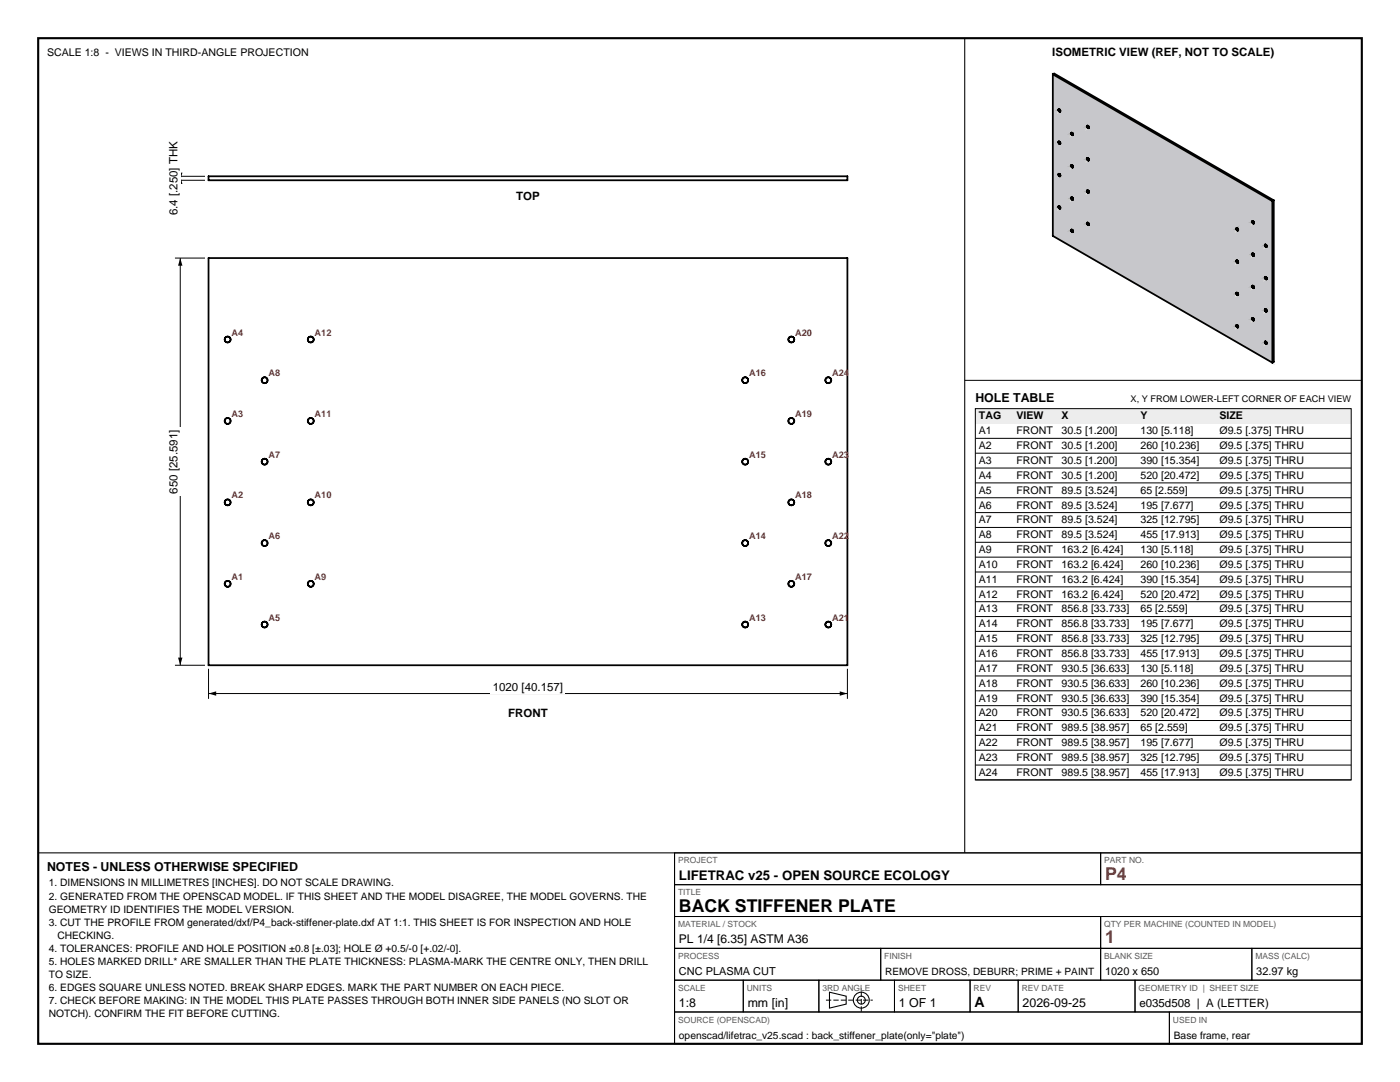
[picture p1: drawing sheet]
<svg xmlns="http://www.w3.org/2000/svg" width="279mm" height="216mm" viewBox="0 0 279 216" stroke-linecap="round" stroke-linejoin="round" font-family="sans-serif">
<path d="M7.6 7.6h264.2v200.7h-264.2z" fill="none" stroke="#000" stroke-width=".42"/>
<g fill="none" stroke="#000" stroke-width=".21">
<path d="M192.5 7.6v162.6M7.6 170.2h264.2M134.6 170.2v38.1M165.5 198l3.4 .8v1.6l-3.4 .8z"/>
<circle cx="171.9" cy="199.6" r="1.59"/>
<circle cx="171.9" cy="199.6" r=".79"/>
</g>
<g fill="none" stroke="#000" stroke-width=".2">
<path d="M41.6 133.4v6M41.6 138.4h127.5M169.1 133.4v6M134.6 170.2h85.1v6.3h-85.1zM134.6 176.5h137.2v6.4h-137.2zM219.7 170.2h52.1v6.3h-52.1zM134.6 182.9h85.1v6.3h-85.1zM134.6 189.2h41.2v6.4h-41.2zM134.6 195.6h13.7v6.3h-13.7zM148.3 195.6h15.1v6.3h-15.1zM163.4 195.6h15.1v6.3h-15.1zM175.8 189.2h43.9v6.4h-43.9z"/>
<path d="M178.5 195.6h15.1v6.3h-15.1zM193.6 195.6h9.6v6.3h-9.6zM203.2 195.6h23.3v6.3h-23.3zM219.7 182.9h52.1v6.3h-52.1zM219.7 189.2h30.1v6.4h-30.1zM226.5 195.6h45.3v6.3h-45.3zM249.8 189.2h22v6.4h-22zM134.6 201.9h98.8v6.4h-98.8zM233.4 201.9h38.4v6.4h-38.4z"/>
</g>
<path d="M164.8 199.6h9.4M171.9 201.9v-4.6" fill="none" stroke="#000" stroke-width=".2" stroke-dasharray="1.1 .4" stroke-linecap="butt"/>
<g fill="none" stroke="#000" stroke-width=".35">
<path d="M41.6 35.2h127.5v.8h-127.5zM41.6 51.5h127.5v81.2h-127.5z"/>
<circle cx="45.4" cy="67.7" r=".6"/>
<circle cx="52.8" cy="75.9" r=".6"/>
<circle cx="62" cy="67.7" r=".6"/>
<circle cx="148.7" cy="75.9" r=".6"/>
<circle cx="157.9" cy="67.7" r=".6"/>
<circle cx="165.3" cy="75.9" r=".6"/>
<circle cx="45.4" cy="84" r=".6"/>
<circle cx="52.8" cy="92.1" r=".6"/>
<circle cx="62" cy="84" r=".6"/>
<circle cx="148.7" cy="92.1" r=".6"/>
<circle cx="157.9" cy="84" r=".6"/>
<circle cx="165.3" cy="92.1" r=".6"/>
<circle cx="45.4" cy="116.5" r=".6"/>
<circle cx="45.4" cy="100.2" r=".6"/>
<circle cx="52.8" cy="108.4" r=".6"/>
<circle cx="62" cy="116.5" r=".6"/>
<circle cx="62" cy="100.2" r=".6"/>
<circle cx="148.7" cy="108.4" r=".6"/>
<circle cx="157.9" cy="116.5" r=".6"/>
<circle cx="157.9" cy="100.2" r=".6"/>
<circle cx="165.3" cy="108.4" r=".6"/>
<circle cx="52.8" cy="124.6" r=".6"/>
<circle cx="148.7" cy="124.6" r=".6"/>
<circle cx="165.3" cy="124.6" r=".6"/>
</g>
<path d="M41.6 138.4l1.5-.5v.9zM167.6 137.9l1.5 .5-1.5 .4z" fill="#000"/>
<path d="M97.9 135.6h14.9v2.8h-14.9z" fill-rule="evenodd" fill="#fff"/>
<path d="M34.9 51.5h6M36 51.5v81.2M34.9 132.7h6" fill="none" stroke="#000" stroke-width=".2"/>
<path d="M36 51.5l.4 1.5h-.9zM35.5 131.2h.9l-.4 1.5z" fill="#000"/>
<path d="M33.2 85.3h2.8v13.6h-2.8z" fill-rule="evenodd" fill="#fff"/>
<path d="M34.9 36h6M34.9 35.2h6M36 35.2v.8" fill="none" stroke="#000" stroke-width=".2"/>
<path d="M35.5 34.4h.9l-.4 1.6zM36 35.2l.4 1.5h-.9z" fill="#000"/>
<path d="M33.2 27.8h2.8v15.6h-2.8z" fill-rule="evenodd" fill="#fff"/>
<g fill="#c7c7cb" stroke="#c7c7cb" stroke-width=".2">
<path d="M210.1 47.1l3.7-.9h.1z"/>
<path d="M210.1 47.1l3.7-1.1v.2z"/>
<path d="M210.1 47.1l3.9-.8z"/>
<path d="M210.1 47.1l3.7-1.1z"/>
<path d="M211.4 41.6l2.4 4.4-3.7 1.1z"/>
<path d="M211.3 41.5l-1.2 5.6z"/>
<path d="M211.2 41.4l-1.1 5.7z"/>
<path d="M211.3 41.6l-1.2 5.5z"/>
<path d="M211.2 41.3l-1.1 5.8z"/>
<path d="M211.2 34.8v6.5l-1.1 5.8z"/>
<path d="M211.4 41.6l2.4 4.4z"/>
<path d="M211.5 41.6l2.3 4.3z"/>
<path d="M211.4 41.6l2.4 4.3z"/>
<path d="M211.6 41.6l2.3 4.2z"/>
<path d="M211.5 41.6l2.3 4.2z"/>
<path d="M211.6 41.6l2.4 4.2z"/>
<path d="M211.6 41.5l2.4 4.3z"/>
<path d="M211.2 34.8v6.5z"/>
<path d="M214.1 46.3l3.1-1.4z"/>
<path d="M211.2 34.9v6.3z"/>
<path d="M211.6 41.5l2.4-1.6v5.9z"/>
<path d="M214.2 46.2l2.9-1.3z"/>
<path d="M214.1 46.1l2.9-1.3-2.8 1.4z"/>
<path d="M211.3 35v6.1z"/>
<path d="M214.1 46l2.9-1.2-2.9 1.3z"/>
<path d="M214 45.8l2.9-1.2z"/>
<path d="M214 45.9l2.9-1.2-2.8 1.3z"/>
<path d="M211.4 41.1l2.4-1.5z"/>
<path d="M211.6 41.4l2.4-1.5-2.4 1.6z"/>
<path d="M211.5 41.2l2.3-1.5-2.2 1.6z"/>
<path d="M211.6 41.3l2.3-1.5-2.3 1.6z"/>
<path d="M211.3 35.1l.1 6z"/>
<path d="M211.5 41.2l2.3-1.6v.1z"/>
<path d="M211.6 41.3l2.2-1.6 .1 .1z"/>
<path d="M211.4 41.1l2.4-1.6z"/>
<path d="M211.6 41.4l2.4-1.5z"/>
<path d="M214 39.9l2.9 4.7-2.9 1.2z"/>
<path d="M211.2 34.8v6.4z"/>
<path d="M211.2 34.9l.1 6.2z"/>
<path d="M211.4 35.2l2.4 4.3-2.4 1.6z"/>
<path d="M214.1 46.1l2.9-1.3z"/>
<path d="M214.1 46l2.8-1.3 .1 .1z"/>
<path d="M214 45.9l2.9-1.3z"/>
<path d="M211.4 35.2l2.4 4.3z"/>
<path d="M211.5 35.2l2.3 4.2z"/>
<path d="M211.4 35.2l2.4 4.2z"/>
<path d="M214 39.9l2.9 4.7z"/>
<path d="M214 39.9l3.1 4.5z"/>
<path d="M211.6 35.2l2.3 4.2z"/>
<path d="M214 39.9l2.9 4.6z"/>
<path d="M214 39.9l3 4.5z"/>
<path d="M211.6 35.1l2.4 4.3z"/>
<path d="M214.1 39.8l3 4.6z"/>
<path d="M211.6 35.1l2.3 4.3z"/>
<path d="M214.2 39.7l2.9 4.7z"/>
<path d="M210.1 14.8l1.1 20-1.1 12.3z"/>
<path d="M211.2 28.4v6.4z"/>
<path d="M211.2 28.5v6.2z"/>
<path d="M211.6 35.1l2.4-1.7v6z"/>
<path d="M214.1 39.6l2.9-1.2-2.8 1.3z"/>
<path d="M211.3 28.6v6.1z"/>
<path d="M214.1 39.5l2.9-1.2-2.9 1.3z"/>
<path d="M214 39.4l2.9-1.3z"/>
<path d="M214 39.4l2.9-1.2-2.8 1.3z"/>
<path d="M211.4 34.7l2.4-1.5z"/>
<path d="M211.6 35l2.4-1.6-2.4 1.7z"/>
<path d="M211.5 34.8l2.3-1.5-2.2 1.5z"/>
<path d="M211.6 34.8l2.3-1.5-2.3 1.7z"/>
<path d="M211.3 28.7l.1 6z"/>
<path d="M214.2 39.7l2.9-1.2v5.9z"/>
<path d="M217.2 38.5v6z"/>
<path d="M217.2 38.5l.1 6.1z"/>
<path d="M217.2 38.5l.1 6.2z"/>
<path d="M210.1 47.1l3.9-.8 32.8 19z"/>
<path d="M211.5 34.8l2.3-1.6v.1z"/>
<path d="M211.6 34.8l2.2-1.5h.1z"/>
<path d="M211.4 34.7l2.4-1.6z"/>
<path d="M211.6 35l2.4-1.6z"/>
<path d="M214 33.4l2.9 4.7-2.9 1.3z"/>
<path d="M211.2 28.4v6.3z"/>
<path d="M211.2 28.5l.1 6.2z"/>
<path d="M211.4 28.7l2.4 4.4-2.4 1.6z"/>
<path d="M214.1 39.6l2.9-1.3v.1z"/>
<path d="M214.1 39.5l2.8-1.3 .1 .1z"/>
<path d="M214.2 39.7l2.9-1.2z"/>
<path d="M217.1 38.5v5.9z"/>
<path d="M214 46.3l32.8 18.9z"/>
<path d="M211.4 28.7l2.4 4.4z"/>
<path d="M211.5 28.7l2.3 4.3z"/>
<path d="M211.4 28.7l2.4 4.3z"/>
<path d="M214 33.4l2.9 4.7z"/>
<path d="M214 33.4l3.1 4.6z"/>
<path d="M211.6 28.7l2.3 4.2z"/>
<path d="M211.5 28.7l2.3 4.2z"/>
<path d="M214 33.4l2.9 4.6z"/>
<path d="M214 33.4l3 4.6z"/>
<path d="M211.6 28.7l2.4 4.2z"/>
<path d="M214.1 33.4l3 4.6z"/>
<path d="M214.2 33.3l2.9 4.7z"/>
<path d="M211.6 28.6l2.4 4.3z"/>
<path d="M210.1 14.8l1.1 13.6v6.4z"/>
<path d="M214.1 46.3l3.1-1.4 29.6 20.3z"/>
<path d="M211.2 21.9v6.5z"/>
<path d="M211.2 22v6.3z"/>
<path d="M211.6 28.6l2.4-1.6v5.9z"/>
<path d="M214.1 33.2l2.9-1.3-2.8 1.4z"/>
<path d="M211.3 22.1v6.1z"/>
<path d="M214.1 33.1l2.9-1.2-2.9 1.3z"/>
<path d="M214 32.9l2.9-1.2z"/>
<path d="M214 33l2.9-1.2-2.8 1.3z"/>
<path d="M211.4 28.2l2.4-1.5z"/>
<path d="M211.6 28.5l2.4-1.5-2.4 1.6z"/>
<path d="M211.5 28.3l2.3-1.5-2.2 1.6z"/>
<path d="M211.6 28.4l2.3-1.5-2.3 1.6z"/>
<path d="M211.3 22.2l.1 6z"/>
<path d="M214.2 33.3l2.9-1.3v6z"/>
<path d="M217.2 32v6.1z"/>
<path d="M217.2 32l.1 6.2z"/>
<path d="M217.2 32l.1 6.1z"/>
<path d="M211.5 28.3l2.3-1.6v.1z"/>
<path d="M211.6 28.4l2.2-1.6 .1 .1z"/>
<path d="M211.4 28.2l2.4-1.6z"/>
<path d="M211.6 28.5l2.4-1.5z"/>
<path d="M214 27l2.9 4.7-2.9 1.2z"/>
<path d="M211.2 21.9v6.4z"/>
<path d="M211.2 22l.1 6.2z"/>
<path d="M217.2 44.9l29.7 20z"/>
<path d="M211.4 22.3l2.4 4.3-2.4 1.6z"/>
<path d="M214.1 33.2l2.9-1.3z"/>
<path d="M214.1 33.1l2.8-1.3 .1 .1z"/>
<path d="M214.2 33.3l2.9-1.3z"/>
<path d="M217.3 44.9l29.6 20z"/>
<path d="M214 33l2.9-1.3z"/>
<path d="M217.3 44.8l29.6 20.1z"/>
<path d="M217.1 32v6z"/>
<path d="M210.1 14.8l1.1 7.1v6.5z"/>
<path d="M211.4 22.3l2.4 4.3z"/>
<path d="M211.5 22.3l2.3 4.2z"/>
<path d="M211.4 22.3l2.4 4.2z"/>
<path d="M214 27l2.9 4.7z"/>
<path d="M214 27l3.1 4.5z"/>
<path d="M211.6 22.3l2.3 4.2z"/>
<path d="M214 27l2.9 4.6z"/>
<path d="M217.3 44.7l29.4 13.8z"/>
<path d="M214 27l3 4.5z"/>
<path d="M211.6 22.2l2.4 4.3z"/>
<path d="M214.1 26.9l3 4.6z"/>
<path d="M211.6 22.2l2.3 4.3z"/>
<path d="M214.2 26.8l2.9 4.7z"/>
<path d="M210.1 14.8l1.1 7.1z"/>
<path d="M210.1 14.8l1.1 7z"/>
<path d="M210.1 14.8l1.2 7z"/>
<path d="M210.1 14.8l1.3 7z"/>
<path d="M210.1 14.8l1.4 7.1z"/>
<path d="M210.1 14.8l1.5 7.2z"/>
<path d="M217.2 38.5l29.5 20-29.4-13.8z"/>
<path d="M214.1 26.7l2.9-1.2-2.8 1.3z"/>
<path d="M214.1 26.6l2.9-1.2-2.9 1.3z"/>
<path d="M214 26.5l2.9-1.3z"/>
<path d="M214 26.6l2.9-1.3-2.8 1.3z"/>
<path d="M211.6 22.2l5.3 3-2.9 1.3z"/>
<path d="M214.2 26.8l2.9-1.2v5.9z"/>
<path d="M211.6 22.1l5.3 3z"/>
<path d="M211.6 22l5.4 3.1z"/>
<path d="M217.2 25.6v6z"/>
<path d="M217.2 25.6l.1 6.2z"/>
<path d="M217.2 25.6l.1 6.1z"/>
<path d="M210.1 14.8l6.9 10.3-5.4-3.1z"/>
<path d="M217.2 38.5l29.7 19.9z"/>
<path d="M214.1 26.7l2.9-1.3v.1z"/>
<path d="M214.1 26.6l2.8-1.3 .1 .1z"/>
<path d="M214.2 26.8l2.9-1.2z"/>
<path d="M217.3 38.4l29.6 20z"/>
<path d="M214 26.6l2.9-1.4z"/>
<path d="M217.3 38.3l29.6 20.1z"/>
<path d="M211.6 22.2l5.3 3z"/>
<path d="M217.1 25.6v5.9z"/>
<path d="M211.6 22.1l5.4 3z"/>
<path d="M210.1 47.1l36.7 18.2 7.1 7.1z"/>
<path d="M214 46.3l32.8 19z"/>
<path d="M210.1 14.8l6.9 10.3z"/>
<path d="M210.1 14.8l7 10.3z"/>
<path d="M210.1 14.8l7.1 10.4z"/>
<path d="M217.3 38.2l29.4 13.9z"/>
<path d="M217.2 44.9l29.6 20.3z"/>
<path d="M217.2 44.9l29.5 20.2z"/>
<path d="M217.2 44.9l29.5 20.1z"/>
<path d="M217.2 44.9l29.6 19.9z"/>
<path d="M217.2 32l29.5 20.1-29.4-13.9z"/>
<path d="M217.3 44.8l29.4 13.8 .2 6.3z"/>
<path d="M217.2 32l29.7 20z"/>
<path d="M217.3 32l29.6 20z"/>
<path d="M217.3 31.9l29.6 20.1z"/>
<path d="M217.3 44.8l29.4 13.8z"/>
<path d="M217.3 31.8l29.4 13.8z"/>
<path d="M217.2 38.5l29.5 20z"/>
<path d="M217.2 38.5l29.6 19.9z"/>
<path d="M217.2 25.6l29.5 20-29.4-13.8z"/>
<path d="M217.3 38.3l29.4 13.9 .2 6.2z"/>
<path d="M217.2 25.6l29.7 19.9z"/>
<path d="M217.3 25.5l29.6 20z"/>
<path d="M217.3 25.4l29.6 20.1z"/>
<path d="M217.3 25.3l29.6 20.2z"/>
<path d="M217.3 25.2l29.6 20.3z"/>
<path d="M217.3 38.3l29.4 13.9z"/>
<path d="M246.8 65.3l7.1 7.1z"/>
<path d="M246.9 65.3l7 7.1z"/>
<path d="M247 65.4l6.9 7z"/>
<path d="M247.1 65.3l5.3 3.1z"/>
<path d="M247.1 65.2l5.3 3.1z"/>
<path d="M217.2 32l29.5 20.1z"/>
<path d="M247.1 65.1l2.9-1.2-2.9 1.3z"/>
<path d="M246.9 64.9l3-1.3z"/>
<path d="M247.1 65l2.8-1.2-2.8 1.3z"/>
<path d="M247 64.9l2.9-1.2-2.8 1.3z"/>
<path d="M217.2 32l29.6 20z"/>
<path d="M217.2 32l29.6 19.9z"/>
<path d="M247.1 65.3l5.4 3.2 1.4 3.9z"/>
<path d="M210.1 14.8l43.8 25.3-36.7-14.9z"/>
<path d="M246.7 58.6l.2 6.3z"/>
<path d="M246.8 58.7l.1 6.2z"/>
<path d="M247.1 65.3l5.4 3.2z"/>
<path d="M246.8 58.8l3.1 4.8-3 1.3z"/>
<path d="M247.1 65.2l3-1.3 2.3 4.4z"/>
<path d="M247.1 65.1l2.8-1.3 .1 .1z"/>
<path d="M247.1 65.2l3-1.3z"/>
<path d="M247.1 65l2.8-1.3v.1z"/>
<path d="M247 64.9l2.9-1.3z"/>
<path d="M217.2 25.2l36.7 14.9z"/>
<path d="M217.3 31.9l29.4 13.8 .2 6.3z"/>
<path d="M252.5 68.5l1.4 3.9z"/>
<path d="M252.5 68.6l1.4 3.8z"/>
<path d="M252.6 68.6l1.3 3.8z"/>
<path d="M252.7 68.7l1.2 3.7z"/>
<path d="M252.8 68.6l1.1 3.8z"/>
<path d="M252.8 68.5l1.1 3.9z"/>
<path d="M252.8 68.4l1.1 4z"/>
<path d="M250.1 63.9l2.3 4.4z"/>
<path d="M246.8 58.8l3.3 4.7z"/>
<path d="M246.8 58.8l3.1 4.8z"/>
<path d="M246.9 58.9l3.2 4.6z"/>
<path d="M250.1 63.9l2.3 4.3z"/>
<path d="M246.8 58.8l3.1 4.7z"/>
<path d="M247 58.9l3.1 4.6z"/>
<path d="M250.1 63.9l2.4 4.2z"/>
<path d="M246.8 58.8l3.2 4.6z"/>
<path d="M217.3 31.9l29.4 13.8z"/>
<path d="M247.1 58.8l3 4.7z"/>
<path d="M250.1 63.9l2.5 4.3z"/>
<path d="M250.2 64l2.4 4.2z"/>
<path d="M250.3 63.9l2.3 4.3z"/>
<path d="M250.3 63.8l2.3 4.4z"/>
<path d="M252.8 62.1l1.1 10.3-1.1-4z"/>
<path d="M217.2 25.6l29.5 20z"/>
<path d="M247.1 58.7l2.9-1.3-2.9 1.4z"/>
<path d="M246.9 58.4l3-1.3z"/>
<path d="M247.1 58.6l2.8-1.3-2.8 1.4z"/>
<path d="M247 58.5l2.9-1.3-2.8 1.4z"/>
<path d="M217.2 25.6l29.6 19.9z"/>
<path d="M252.7 62.2v6z"/>
<path d="M250.3 63.8l2.3-1.6v6z"/>
<path d="M252.8 62.2v6.1z"/>
<path d="M247.1 58.8l3-1.3v6z"/>
<path d="M252.8 62.1v6.3z"/>
<path d="M250.1 63.5l2.3-1.6z"/>
<path d="M250.3 63.7l2.3-1.5-2.3 1.6z"/>
<path d="M250.2 63.5l2.3-1.5-2.3 1.6z"/>
<path d="M250.2 63.6l2.3-1.5-2.2 1.6z"/>
<path d="M252.8 62.1l1.1 10.3z"/>
<path d="M246.7 52.2l.2 6.2z"/>
<path d="M246.8 52.3l.1 6.1z"/>
<path d="M246.8 52.4l3.1 4.7-3 1.3z"/>
<path d="M252.6 62.2v6z"/>
<path d="M250.2 63.5l2.2-1.6 .1 .1z"/>
<path d="M250.2 63.6l2.3-1.6v.1z"/>
<path d="M250.1 63.5l2.3-1.7z"/>
<path d="M250.3 63.7l2.3-1.5z"/>
<path d="M247.1 58.7l2.8-1.4 .1 .1z"/>
<path d="M247.1 58.8l3-1.3z"/>
<path d="M247.1 58.6l2.8-1.4v.1z"/>
<path d="M247 58.5l2.9-1.4z"/>
<path d="M250.1 57.5l2.3 4.3-2.3 1.7z"/>
<path d="M252.8 62.1v6.2z"/>
<path d="M217.3 25.2l32.6 18.9-3 1.4z"/>
<path d="M252.8 55.6l1.1 16.8-1.1-10.3z"/>
<path d="M250.1 57.5l2.3 4.3z"/>
<path d="M246.8 52.4l3.3 4.6z"/>
<path d="M246.8 52.4l3.1 4.7z"/>
<path d="M246.9 52.4l3.2 4.6z"/>
<path d="M250.1 57.5l2.3 4.2z"/>
<path d="M247 52.5l3.1 4.5z"/>
<path d="M250.1 57.5l2.4 4.2z"/>
<path d="M246.8 52.4l3.2 4.6z"/>
<path d="M247.1 52.4l3 4.6z"/>
<path d="M250.1 57.5l2.5 4.2z"/>
<path d="M247.1 52.3l3 4.7z"/>
<path d="M250.2 57.5l2.4 4.2z"/>
<path d="M250.3 57.5l2.3 4.2z"/>
<path d="M250.3 57.4l2.3 4.3z"/>
<path d="M247.1 52.2l2.9-1.2-2.9 1.3z"/>
<path d="M246.9 52l3-1.3z"/>
<path d="M247.1 52.1l2.8-1.2-2.8 1.3z"/>
<path d="M247 52l2.9-1.2-2.8 1.3z"/>
<path d="M252.7 55.8v6z"/>
<path d="M250.3 57.4l2.3-1.7v6z"/>
<path d="M252.8 55.7v6.2z"/>
<path d="M247.1 52.3l3-1.3v6z"/>
<path d="M252.8 55.7v6.3z"/>
<path d="M252.8 55.6v6.5z"/>
<path d="M250.1 57l2.3-1.5z"/>
<path d="M250.3 57.3l2.3-1.6-2.3 1.7z"/>
<path d="M250.2 57.1l2.3-1.5-2.3 1.6z"/>
<path d="M250.2 57.2l2.3-1.5-2.2 1.6z"/>
<path d="M246.7 45.7l.2 6.3z"/>
<path d="M246.8 45.8l.1 6.2z"/>
<path d="M246.8 45.9l3.1 4.8-3 1.3z"/>
<path d="M217.3 25.2l36.6 14.9-4 4z"/>
<path d="M252.6 55.7v6z"/>
<path d="M250.2 57.1l2.2-1.6 .1 .1z"/>
<path d="M250.2 57.2l2.3-1.6v.1z"/>
<path d="M250.1 57l2.3-1.6z"/>
<path d="M250.3 57.3l2.3-1.6z"/>
<path d="M247.1 52.2l2.8-1.3 .1 .1z"/>
<path d="M247.1 52.3l3-1.3z"/>
<path d="M247.1 52.1l2.8-1.3v.1z"/>
<path d="M247 52l2.9-1.3z"/>
<path d="M250.1 51l2.3 4.4-2.3 1.6z"/>
<path d="M252.8 55.6v6.4z"/>
<path d="M250.1 51l2.3 4.4z"/>
<path d="M246.8 45.9l3.3 4.7z"/>
<path d="M246.8 45.9l3.1 4.8z"/>
<path d="M246.9 46l3.2 4.6z"/>
<path d="M250.1 51l2.3 4.3z"/>
<path d="M246.8 45.9l3.1 4.7z"/>
<path d="M247 46l3.1 4.6z"/>
<path d="M250.1 51l2.4 4.2z"/>
<path d="M246.8 45.9l3.2 4.6z"/>
<path d="M247.1 46l3 4.6z"/>
<path d="M250.1 51l2.5 4.3z"/>
<path d="M247.1 45.9l3 4.7z"/>
<path d="M250.2 51.1l2.4 4.2z"/>
<path d="M250.3 51l2.3 4.3z"/>
<path d="M250.3 50.9l2.3 4.4z"/>
<path d="M253.9 40.1v32.3l-1.1-16.8z"/>
<path d="M247.1 45.8l2.9-1.3-2.9 1.4z"/>
<path d="M247.1 45.7l2.8-1.3-2.8 1.4z"/>
<path d="M246.9 45.5l3-1.3z"/>
<path d="M247 45.6l2.9-1.3-2.8 1.4z"/>
<path d="M252.7 49.3v6z"/>
<path d="M250.3 50.9l2.3-1.6v6z"/>
<path d="M252.8 49.3v6.1z"/>
<path d="M247.1 45.9l3-1.3v6z"/>
<path d="M252.8 49.2v6.3z"/>
<path d="M252.8 49.2v6.4z"/>
<path d="M250.1 50.6l2.3-1.6z"/>
<path d="M250.3 50.8l2.3-1.5-2.3 1.6z"/>
<path d="M250.2 50.6l2.3-1.5-2.3 1.6z"/>
<path d="M250.2 50.7l2.3-1.5-2.2 1.6z"/>
<path d="M252.6 49.3v6z"/>
<path d="M250.2 50.6l2.2-1.6 .1 .1z"/>
<path d="M250.2 50.7l2.3-1.6v.1z"/>
<path d="M250.1 50.6l2.3-1.7z"/>
<path d="M250.3 50.8l2.3-1.5z"/>
<path d="M247.1 45.8l2.8-1.4 .1 .1z"/>
<path d="M247.1 45.7l2.8-1.4v.1z"/>
<path d="M247.1 45.9l3-1.3z"/>
<path d="M247 45.6l2.9-1.4z"/>
<path d="M250.1 44.6l2.3 4.3-2.3 1.7z"/>
<path d="M252.8 49.2v6.2z"/>
<path d="M246.9 45.5l3-1.4z"/>
<path d="M250.1 44.6l2.3 4.3z"/>
<path d="M250.1 44.6l2.3 4.2z"/>
<path d="M250.1 44.6l2.4 4.2z"/>
<path d="M250.1 44.6l2.5 4.2z"/>
<path d="M250.2 44.6l2.4 4.2z"/>
<path d="M250.3 44.6l2.3 4.2z"/>
<path d="M250.3 44.5l2.4 4.4z"/>
<path d="M250.3 44.5l2.3 4.3z"/>
<path d="M250.3 44.4l2.4 4.5z"/>
<path d="M253.9 40.1l-1.1 15.5v-6.4z"/>
<path d="M253.9 40.1l-1.1 9.1z"/>
<path d="M253.9 40.1l-1.1 9z"/>
<path d="M253.9 40.1l-1.1 8.9z"/>
<path d="M249.9 44.1l4-4z"/>
<path d="M253.9 40.1l-1.2 8.8-2.4-4.5z"/>
<path d="M253.9 40.1l-3.9 4z"/>
<path d="M253.9 40.1l-3.7 4.1-.1-.1z"/>
<path d="M253.9 40.1l-3.6 4.3-.1-.1z"/>
<path d="M253.9 40.1l-3.7 4.2v-.1z"/>
</g>
<g fill="#d5d5d9" stroke="#d5d5d9" stroke-width=".2">
<path d="M213.8 46l.2-.1 .1 .1z"/>
<path d="M213.8 46h.3l-.3 .2z"/>
<path d="M211.2 41.4l.3-.2 .1 .1z"/>
<path d="M211.2 41.4l.4-.1-.3 .2z"/>
<path d="M213.8 39.6l.2-.2 .1 .1z"/>
<path d="M213.8 39.6l.3-.1-.3 .2z"/>
<path d="M211.2 34.9l.3-.1 .1 .1z"/>
<path d="M211.2 34.9h.4l-.3 .1z"/>
<path d="M216.9 44.7l.3-.2 .1 .1z"/>
<path d="M216.9 44.7l.4-.1-.3 .2z"/>
<path d="M213.8 33.2l.2-.2 .1 .1z"/>
<path d="M213.8 33.2l.3-.1-.3 .2z"/>
<path d="M211.2 28.5l.3-.2 .1 .1z"/>
<path d="M211.2 28.5l.4-.1-.3 .2z"/>
<path d="M216.9 38.2l.3-.2 .1 .1z"/>
<path d="M216.9 38.2l.4-.1-.3 .2z"/>
<path d="M213.8 26.7l.2-.2 .1 .2z"/>
<path d="M213.8 26.7h.3l-.3 .1z"/>
<path d="M211.2 22l.3-.1 .1 .1z"/>
<path d="M211.2 22h.4l-.3 .1z"/>
<path d="M216.9 31.8l.3-.2 .1 .1z"/>
<path d="M216.9 31.8l.4-.1-.3 .2z"/>
<path d="M216.9 25.3l.3-.1 .1 .1z"/>
<path d="M216.9 25.3h.4l-.3 .1z"/>
<path d="M246.7 65.1l.3-.2v.1z"/>
<path d="M246.7 65.1l.3-.1-.2 .2z"/>
<path d="M246.7 58.6l.3-.1v.1z"/>
<path d="M246.7 58.6h.3l-.2 .1z"/>
<path d="M252.4 68.4l.3-.2v.1z"/>
<path d="M252.4 68.4l.3-.1-.2 .2z"/>
<path d="M249.9 63.7l.3-.2v.1z"/>
<path d="M249.9 63.7l.3-.1-.3 .2z"/>
<path d="M246.7 52.2l.3-.2v.1z"/>
<path d="M246.7 52.2l.3-.1-.2 .2z"/>
<path d="M252.4 61.9l.3-.1v.1z"/>
<path d="M252.4 61.9h.3l-.2 .1z"/>
<path d="M249.9 57.2l.3-.1v.1z"/>
<path d="M249.9 57.2h.3l-.3 .1z"/>
<path d="M246.7 45.7l.3-.1v.1z"/>
<path d="M246.7 45.7h.3l-.2 .1z"/>
<path d="M252.4 55.5l.3-.2v.1z"/>
<path d="M252.4 55.5l.3-.1-.2 .2z"/>
<path d="M249.9 50.8l.3-.2v.1z"/>
<path d="M249.9 50.8l.3-.1-.3 .2z"/>
<path d="M252.4 49l.3-.1v.1z"/>
<path d="M252.4 49h.3l-.2 .1z"/>
<path d="M249.9 44.3l.3-.1v.1z"/>
<path d="M249.9 44.3h.3l-.3 .1z"/>
</g>
<g fill="#e5e5ea" stroke="#e5e5ea" stroke-width=".2">
<path d="M214.1 46l.1 .1-.3 .1z"/>
<path d="M213.8 46.2l.3-.2-.2 .2z"/>
<path d="M211.6 41.3v.1l-.3 .2z"/>
<path d="M211.3 41.5l.3-.2-.3 .3z"/>
<path d="M214.1 39.5l.1 .1-.3 .2z"/>
<path d="M213.8 39.7l.3-.2-.2 .3z"/>
<path d="M211.6 34.9l-.3 .2z"/>
<path d="M211.3 35l.3-.1-.3 .2z"/>
<path d="M217.3 44.6v.1l-.3 .1z"/>
<path d="M217 44.8l.3-.2-.3 .2z"/>
<path d="M214.1 33.1l.1 .1-.3 .1z"/>
<path d="M213.8 33.3l.3-.2-.2 .2z"/>
<path d="M211.6 28.4v.1l-.3 .2z"/>
<path d="M211.3 28.6l.3-.2-.3 .3z"/>
<path d="M217.3 38.1v.1l-.3 .2z"/>
<path d="M217 38.3l.3-.2-.3 .3z"/>
<path d="M214.1 26.7h.1l-.3 .2z"/>
<path d="M213.8 26.8l.3-.1-.2 .2z"/>
<path d="M211.6 22v.1l-.3 .1z"/>
<path d="M211.3 22.1l.3-.1-.3 .2z"/>
<path d="M217.3 31.7v.1l-.3 .1z"/>
<path d="M217 31.9l.3-.2-.3 .2z"/>
<path d="M217.3 25.3l-.3 .2z"/>
<path d="M217 25.4l.3-.1-.3 .2z"/>
<path d="M247 65l.1 .1-.3 .2z"/>
<path d="M246.8 65.2l.2-.2-.2 .3z"/>
<path d="M247 58.6l.1 .1-.3 .1z"/>
<path d="M246.8 58.7l.2-.1-.2 .2z"/>
<path d="M252.7 68.3l.1 .1-.3 .2z"/>
<path d="M252.5 68.5l.2-.2-.2 .3z"/>
<path d="M250.2 63.6l.1 .1-.3 .2z"/>
<path d="M249.9 63.8l.3-.2-.2 .3z"/>
<path d="M247 52.1l.1 .1-.3 .2z"/>
<path d="M246.8 52.3l.2-.2-.2 .3z"/>
<path d="M252.7 61.9l.1 .1-.3 .1z"/>
<path d="M252.5 62l.2-.1-.2 .2z"/>
<path d="M250.2 57.2l.1 .1-.3 .1z"/>
<path d="M249.9 57.3l.3-.1-.2 .2z"/>
<path d="M247 45.7l.1 .1-.3 .1z"/>
<path d="M246.8 45.8l.2-.1-.2 .2z"/>
<path d="M252.7 55.4l.1 .1-.3 .2z"/>
<path d="M252.5 55.6l.2-.2-.2 .3z"/>
<path d="M250.2 50.7l.1 .1-.3 .2z"/>
<path d="M249.9 50.9l.3-.2-.2 .3z"/>
<path d="M252.7 49l.1 .1-.3 .1z"/>
<path d="M252.5 49.1l.2-.1-.2 .2z"/>
<path d="M250.2 44.3l.1 .1-.3 .1z"/>
<path d="M249.9 44.4l.3-.1-.2 .2z"/>
</g>
<g fill="#eaeaef" stroke="#eaeaef" stroke-width=".2">
<path d="M214.2 46.1l-.2 .2z"/>
<path d="M213.9 46.2l.3-.1z"/>
<path d="M211.6 41.4l.1 .1-.3 .1z"/>
<path d="M211.3 41.6l.3-.2z"/>
<path d="M214.2 39.6v.1l-.2 .2z"/>
<path d="M213.9 39.8l.3-.2z"/>
<path d="M211.6 34.9l.1 .1-.3 .2z"/>
<path d="M211.3 35.1l.3-.2z"/>
<path d="M217.3 44.7h.1l-.3 .2z"/>
<path d="M217 44.8l.3-.1z"/>
<path d="M214.2 33.2v.1l-.2 .1z"/>
<path d="M213.9 33.3l.3-.1z"/>
<path d="M211.6 28.5l.1 .1-.3 .1z"/>
<path d="M211.3 28.7l.3-.2z"/>
<path d="M217.3 38.2l.1 .1-.3 .2z"/>
<path d="M217 38.4l.3-.2z"/>
<path d="M214.2 26.7v.1l-.2 .2z"/>
<path d="M213.9 26.9l.3-.2z"/>
<path d="M211.6 22.1h.1l-.3 .2z"/>
<path d="M211.3 22.2l.3-.1z"/>
<path d="M217.3 31.8l.1 .1-.3 .1z"/>
<path d="M217 31.9l.3-.1z"/>
<path d="M217.3 25.3l.1 .1-.3 .2z"/>
<path d="M217 25.5l.3-.2z"/>
<path d="M247.1 65.1l.1 .1-.3 .1z"/>
<path d="M246.8 65.3l.3-.2z"/>
<path d="M247.1 58.7h.1l-.3 .2z"/>
<path d="M246.8 58.8l.3-.1z"/>
<path d="M252.8 68.4l.1 .1-.3 .1z"/>
<path d="M252.5 68.6l.3-.2z"/>
<path d="M250.3 63.7l.1 .1-.3 .1z"/>
<path d="M250 63.9l.3-.2z"/>
<path d="M247.1 52.2l.1 .1-.3 .1z"/>
<path d="M246.8 52.4l.3-.2z"/>
<path d="M252.8 62h.1l-.3 .2z"/>
<path d="M252.5 62.1l.3-.1z"/>
<path d="M250.3 57.3h.1l-.3 .2z"/>
<path d="M250 57.4l.3-.1z"/>
<path d="M247.1 45.8h.1l-.3 .2z"/>
<path d="M246.8 45.9l.3-.1z"/>
<path d="M252.8 55.5l.1 .1-.3 .1z"/>
<path d="M252.5 55.7l.3-.2z"/>
<path d="M250.3 50.8l.1 .1-.3 .1z"/>
<path d="M250 51l.3-.2z"/>
<path d="M252.8 49.1h.1l-.3 .2z"/>
<path d="M252.5 49.2l.3-.1z"/>
<path d="M250.3 44.4h.1l-.3 .2z"/>
<path d="M250 44.5l.3-.1z"/>
</g>
<g fill="#bdbdc1" stroke="#bdbdc1" stroke-width=".2">
<path d="M213.8 46l.2-.2z"/>
<path d="M213.8 46l.2-.1-.2 .1z"/>
<path d="M211.2 41.3l.3-.2z"/>
<path d="M211.2 41.3l.3-.1-.3 .2z"/>
<path d="M213.8 39.5l.2-.2z"/>
<path d="M213.8 39.5l.2-.1-.2 .2z"/>
<path d="M211.2 34.8l.3-.1z"/>
<path d="M211.2 34.8h.3l-.3 .1z"/>
<path d="M216.9 44.6l.3-.2z"/>
<path d="M216.9 44.6l.3-.1-.3 .2z"/>
<path d="M213.8 33.1l.2-.2z"/>
<path d="M213.8 33.1l.2-.1-.2 .2z"/>
<path d="M211.2 28.4l.3-.2z"/>
<path d="M211.2 28.4l.3-.1-.3 .2z"/>
<path d="M216.9 38.1l.3-.2z"/>
<path d="M216.9 38.1l.3-.1-.3 .2z"/>
<path d="M213.8 26.6l.2-.2z"/>
<path d="M213.8 26.6l.2-.1-.2 .2z"/>
<path d="M211.2 21.9l.3-.1z"/>
<path d="M211.2 21.9h.3l-.3 .1z"/>
<path d="M216.9 31.7l.3-.2z"/>
<path d="M216.9 31.7l.3-.1-.3 .2z"/>
<path d="M216.9 25.2l.3-.1z"/>
<path d="M216.9 25.2h.3l-.3 .1z"/>
<path d="M246.7 65l.3-.2z"/>
<path d="M246.7 65l.3-.1-.3 .2z"/>
<path d="M246.7 58.5l.3-.1z"/>
<path d="M246.7 58.5h.3l-.3 .1z"/>
<path d="M252.4 68.3l.3-.2z"/>
<path d="M252.4 68.3l.3-.1-.3 .2z"/>
<path d="M249.9 63.6l.2-.2z"/>
<path d="M249.9 63.6l.3-.1-.3 .2z"/>
<path d="M246.7 52.1l.3-.2z"/>
<path d="M246.7 52.1l.3-.1-.3 .2z"/>
<path d="M252.4 61.8l.3-.1z"/>
<path d="M252.4 61.8h.3l-.3 .1z"/>
<path d="M249.9 57.1l.2-.1z"/>
<path d="M249.9 57.1h.3l-.3 .1z"/>
<path d="M246.7 45.6l.3-.1z"/>
<path d="M246.7 45.6h.3l-.3 .1z"/>
<path d="M252.4 55.4l.3-.2z"/>
<path d="M252.4 55.4l.3-.1-.3 .2z"/>
<path d="M249.9 50.7l.2-.2z"/>
<path d="M249.9 50.7l.3-.1-.3 .2z"/>
<path d="M252.4 48.9l.3-.1z"/>
<path d="M252.4 48.9h.3l-.3 .1z"/>
<path d="M249.9 44.2l.2-.1z"/>
<path d="M249.9 44.2h.3l-.3 .1z"/>
</g>
<g fill="#e4e4e8" stroke="#e4e4e8" stroke-width=".2">
<path d="M214 46.3l.3-.1z"/>
<path d="M214 46.3l.2-.2z"/>
<path d="M211.5 41.6l.3-.1z"/>
<path d="M211.4 41.6l.3-.1z"/>
<path d="M214 39.9l.3-.2z"/>
<path d="M214 39.9l.2-.2z"/>
<path d="M211.5 35.2l.3-.2z"/>
<path d="M211.4 35.2l.3-.2z"/>
<path d="M217.2 44.9l.3-.1z"/>
<path d="M217.1 44.9l.3-.2z"/>
<path d="M214 33.4l.3-.1z"/>
<path d="M214 33.4l.2-.1z"/>
<path d="M211.5 28.7l.3-.1z"/>
<path d="M211.4 28.7l.3-.1z"/>
<path d="M217.2 38.5l.3-.2z"/>
<path d="M217.1 38.5l.3-.2z"/>
<path d="M214 27l.3-.2z"/>
<path d="M214 27l.2-.2z"/>
<path d="M211.5 22.3l.3-.2z"/>
<path d="M211.4 22.3l.3-.2z"/>
<path d="M217.2 32l.3-.1z"/>
<path d="M217.1 32l.3-.1z"/>
<path d="M217.2 25.6l.3-.2z"/>
<path d="M217.1 25.6l.3-.2z"/>
<path d="M247 65.4l.3-.2z"/>
<path d="M246.9 65.3l.3-.1z"/>
<path d="M247 58.9l.3-.1z"/>
<path d="M246.9 58.9l.3-.2z"/>
<path d="M252.7 68.7l.3-.2z"/>
<path d="M252.6 68.6l.3-.1z"/>
<path d="M250.2 64l.2-.2z"/>
<path d="M250.1 63.9l.3-.1z"/>
<path d="M247 52.5l.3-.2z"/>
<path d="M246.9 52.4l.3-.1z"/>
<path d="M252.7 62.2l.3-.2z"/>
<path d="M252.6 62.2l.3-.2z"/>
<path d="M250.2 57.5l.2-.1z"/>
<path d="M250.1 57.5l.3-.2z"/>
<path d="M247 46l.3-.1z"/>
<path d="M246.9 46l.3-.2z"/>
<path d="M252.7 55.8l.3-.2z"/>
<path d="M252.6 55.7l.3-.1z"/>
<path d="M250.2 51.1l.2-.2z"/>
<path d="M250.1 51l.3-.1z"/>
<path d="M252.7 49.3l.3-.1z"/>
<path d="M252.6 49.3l.3-.2z"/>
<path d="M250.2 44.6l.2-.1z"/>
<path d="M250.1 44.6l.3-.2z"/>
</g>
<g fill="#a0a0a3" stroke="#a0a0a3" stroke-width=".2">
<path d="M213.8 45.9l.2-.2z"/>
<path d="M213.8 45.9l.2-.1z"/>
<path d="M211.2 41.2l.3-.2z"/>
<path d="M211.2 41.2l.3-.1z"/>
<path d="M213.8 39.4l.2-.1z"/>
<path d="M211.2 34.7l.3-.1z"/>
<path d="M211.2 34.7h.3z"/>
<path d="M216.9 44.5l.3-.2z"/>
<path d="M216.9 44.5l.3-.1z"/>
<path d="M213.8 33l.2-.2z"/>
<path d="M213.8 33l.2-.1z"/>
<path d="M211.2 28.3l.3-.2z"/>
<path d="M211.2 28.3l.3-.1z"/>
<path d="M216.9 38l.3-.1z"/>
<path d="M213.8 26.5l.2-.1z"/>
<path d="M211.2 21.8l.3-.1z"/>
<path d="M211.2 21.8h.3z"/>
<path d="M216.9 31.6l.3-.2z"/>
<path d="M216.9 31.6l.3-.1z"/>
<path d="M216.9 25.1l.3-.1z"/>
<path d="M216.9 25.1h.3z"/>
<path d="M246.7 64.9l.3-.2z"/>
<path d="M246.7 64.9l.3-.1z"/>
<path d="M246.7 58.4l.3-.1z"/>
<path d="M246.7 58.4h.3z"/>
<path d="M252.4 68.2l.3-.2z"/>
<path d="M252.4 68.2l.3-.1z"/>
<path d="M249.9 63.5l.3-.2z"/>
<path d="M249.9 63.5l.2-.1z"/>
<path d="M246.7 52l.3-.2z"/>
<path d="M246.7 52l.3-.1z"/>
<path d="M252.4 61.7l.3-.1z"/>
<path d="M252.4 61.7h.3z"/>
<path d="M249.9 57.1l.3-.2z"/>
<path d="M249.9 57.1l.2-.1z"/>
<path d="M246.7 45.6l.3-.2z"/>
<path d="M246.7 45.6l.3-.1z"/>
<path d="M252.4 55.3l.3-.2z"/>
<path d="M252.4 55.3l.3-.1z"/>
<path d="M249.9 50.6l.3-.2z"/>
<path d="M249.9 50.6l.2-.1z"/>
<path d="M252.4 48.8l.3-.1z"/>
<path d="M252.4 48.8h.3z"/>
<path d="M249.9 44.2l.3-.2z"/>
<path d="M249.9 44.2l.2-.1z"/>
</g>
<g fill="#d3d3d7" stroke="#d3d3d7" stroke-width=".2">
<path d="M214.1 46.3l.3-.1z"/>
<path d="M214 46.3l.3-.1z"/>
<path d="M211.6 41.6l.2-.1z"/>
<path d="M211.5 41.6l.3-.1z"/>
<path d="M214.1 39.9l.3-.2z"/>
<path d="M214 39.9l.3-.2z"/>
<path d="M211.6 35.2l.2-.2z"/>
<path d="M211.5 35.2l.3-.2z"/>
<path d="M217.3 44.9l.2-.1z"/>
<path d="M217.2 44.9l.3-.1z"/>
<path d="M214.1 33.4l.3-.1z"/>
<path d="M214 33.4l.3-.1z"/>
<path d="M211.6 28.7l.2-.1z"/>
<path d="M211.5 28.7l.3-.1z"/>
<path d="M217.3 38.5l.2-.2z"/>
<path d="M217.2 38.5l.3-.2z"/>
<path d="M214.1 27l.3-.2z"/>
<path d="M214 27l.3-.2z"/>
<path d="M211.6 22.3l.2-.2z"/>
<path d="M211.5 22.3l.3-.2z"/>
<path d="M217.3 32l.2-.1z"/>
<path d="M217.2 32l.3-.1z"/>
<path d="M217.3 25.6l.2-.2z"/>
<path d="M217.2 25.6l.3-.2z"/>
<path d="M247.1 65.3l.2-.1z"/>
<path d="M247 65.4l.3-.2z"/>
<path d="M247.1 58.9l.2-.2z"/>
<path d="M247 58.9l.3-.1z"/>
<path d="M252.8 68.6l.2-.1z"/>
<path d="M252.7 68.7l.3-.2z"/>
<path d="M250.2 64l.3-.2z"/>
<path d="M250.2 64l.2-.2z"/>
<path d="M247.1 52.5l.2-.2z"/>
<path d="M247 52.5l.3-.2z"/>
<path d="M252.8 62.2l.2-.2z"/>
<path d="M252.7 62.2l.3-.2z"/>
<path d="M250.2 57.5l.3-.2z"/>
<path d="M250.2 57.5l.2-.1z"/>
<path d="M247.1 46l.2-.2z"/>
<path d="M247 46l.3-.1z"/>
<path d="M252.8 55.7l.2-.1z"/>
<path d="M252.7 55.8l.3-.2z"/>
<path d="M250.2 51.1l.3-.2z"/>
<path d="M250.2 51.1l.2-.2z"/>
<path d="M252.8 49.3l.2-.2z"/>
<path d="M252.7 49.3l.3-.1z"/>
<path d="M250.2 44.6l.3-.2z"/>
<path d="M250.2 44.6l.2-.1z"/>
</g>
<g fill="#9e9ea1" stroke="#9e9ea1" stroke-width=".2">
<path d="M213.8 45.8l.3-.1z"/>
<path d="M213.8 45.8l.2-.1z"/>
<path d="M211.3 41.1l.3-.1z"/>
<path d="M211.3 41.1l.2-.1z"/>
<path d="M213.8 39.4l.3-.2z"/>
<path d="M213.8 39.4l.2-.1z"/>
<path d="M211.3 34.7l.3-.2z"/>
<path d="M211.3 34.7l.2-.1z"/>
<path d="M217 44.4l.3-.1z"/>
<path d="M217 44.4l.2-.1z"/>
<path d="M213.8 32.9l.3-.1z"/>
<path d="M213.8 32.9l.2-.1z"/>
<path d="M211.3 28.2l.3-.1z"/>
<path d="M211.3 28.2l.2-.1z"/>
<path d="M217 38l.3-.2z"/>
<path d="M217 38l.2-.1z"/>
<path d="M213.8 26.5l.3-.2z"/>
<path d="M213.8 26.5l.2-.1z"/>
<path d="M211.3 21.8l.3-.2z"/>
<path d="M211.3 21.8l.2-.1z"/>
<path d="M217 31.5l.3-.1z"/>
<path d="M217 31.5l.2-.1z"/>
<path d="M217 25.1l.3-.2z"/>
<path d="M217 25.1l.2-.1z"/>
<path d="M246.8 64.8l.2-.1z"/>
<path d="M246.8 58.4l.2-.2z"/>
<path d="M246.8 58.4l.2-.1z"/>
<path d="M252.5 68.1l.2-.1z"/>
<path d="M249.9 63.4l.3-.1z"/>
<path d="M246.8 52l.2-.2z"/>
<path d="M252.5 61.7l.2-.2z"/>
<path d="M252.5 61.7l.2-.1z"/>
<path d="M249.9 57l.3-.2z"/>
<path d="M249.9 57l.3-.1z"/>
<path d="M246.8 45.5l.2-.2z"/>
<path d="M246.8 45.5l.2-.1z"/>
<path d="M252.5 55.2l.2-.1z"/>
<path d="M249.9 50.6l.3-.2z"/>
<path d="M252.5 48.8l.2-.2z"/>
<path d="M252.5 48.8l.2-.1z"/>
<path d="M249.9 44.1l.3-.2z"/>
<path d="M249.9 44.1l.3-.1z"/>
</g>
<g fill="#e8e8ed" stroke="#e8e8ed" stroke-width=".2">
<path d="M210.1 14.8l.3-.1 43.5 25.4z"/>
<path d="M210.4 14.7l43.8 25.3-.3 .1z"/>
</g>
<g fill="#afafb2" stroke="#afafb2" stroke-width=".2">
<path d="M253.9 40.1l.3 32.1-.3 .2z"/>
<path d="M253.9 40.1l.3-.1v32.2z"/>
</g>
<g fill="none" stroke="#000" stroke-width=".35">
<path d="M210.1 14.8v32.3l43.8 25.3M210.1 14.8l.3-.1 43.8 25.3M210.1 14.8l43.8 25.3M211.3 34.7a.25 .25 0 0 1 .3 .2 .25 .25 0 0 1-.2 .3l-.2-.3zM211.3 21.8l.2 .1 .1 .3a.29 .29 0 0 1-.3-.1 .29 .29 0 0 1 0-.3zM211.5 28.3l-.2-.1a.24 .24 0 0 0 0 .4 .24 .24 0 0 0 .3 0v-.1M211.5 28.3l.1 .2M211.5 34.8l.1 .1M214 39.4h-.1a.24 .24 0 0 0-.1 .3 .24 .24 0 0 0 .4 0l-.1-.1M214 33l-.1-.1a.24 .24 0 0 0-.1 .4 .24 .24 0 0 0 .4 0l-.1-.1M214 26.6l-.1-.1a.24 .24 0 0 0-.1 .3 .24 .24 0 0 0 .4 0l-.1-.1M214 39.4l.1 .2"/>
<path d="M214 33l.2 .2M214 26.6l.2 .1M214 39.4l.2 .2M214 33l.1 .2M214 26.5l.1 .2M217 38l.2 .1 .1 .3a.29 .29 0 0 1-.3-.1 .29 .29 0 0 1 0-.3zM217 25.1l.2 .1 .1 .3a.29 .29 0 0 1-.3-.1 .29 .29 0 0 1 0-.3zM217.2 31.6l-.2-.1a.24 .24 0 0 0 0 .4 .24 .24 0 0 0 .3 0v-.1M217.2 31.6l.1 .2M217.2 31.6l.1 .1M217.3 31.7v.1M254.2 40v32.2l-.3 .2"/>
<path d="M254.2 40l-.3 .1M211.5 41.2l-.2-.1a.24 .24 0 0 0 0 .4 .24 .24 0 0 0 .3 0v-.1M211.5 41.2l.1 .2M214 45.9l-.1-.1a.24 .24 0 0 0-.1 .4 .24 .24 0 0 0 .4 0l-.1-.1M214 45.9l.2 .2M214 45.9l.1 .2M217.2 44.5l-.2-.1a.24 .24 0 0 0 0 .4 .24 .24 0 0 0 .3 0v-.1M217.2 44.5l.1 .2M217.2 44.5l.1 .1M217.3 44.6v.1M246.8 52v-.1a.25 .25 0 0 1 .3 .3 .25 .25 0 0 1-.2 .2l-.2-.2zM247 58.5l-.2-.1a.24 .24 0 0 0 0 .3 .24 .24 0 0 0 .3 .1v-.1"/>
<path d="M247 45.6l-.2-.1a.24 .24 0 0 0 0 .3 .24 .24 0 0 0 .3 .1v-.1M247 58.5l.1 .2M247 45.6l.1 .1M247 45.6l.1 .2M247 45.7l.1 .1M249.9 50.6h.3l.1 .4a.29 .29 0 0 1-.4-.1 .29 .29 0 0 1 0-.3zM249.9 44.1l.3 .1 .1 .4a.29 .29 0 0 1-.4-.1 .29 .29 0 0 1 0-.4zM249.9 57l.3 .1 .1 .4a.29 .29 0 0 1-.4-.1 .29 .29 0 0 1 0-.4zM250.2 44.2v.1M250.2 44.3l.1 .1M252.5 55.2l.2 .1 .1 .4a.29 .29 0 0 1-.3-.1 .29 .29 0 0 1 0-.4zM252.5 48.8l.2 .1 .1 .3a.29 .29 0 0 1-.3-.1 .29 .29 0 0 1 0-.3z"/>
<path d="M252.7 48.9v.1M252.8 49v.1M253.9 40.1v32.3M246.8 64.8l.2 .1 .1 .4a.29 .29 0 0 1-.3-.1 .29 .29 0 0 1 0-.4zM250.2 63.5l-.2-.1a.24 .24 0 0 0-.1 .4 .24 .24 0 0 0 .4 0v-.1M250.2 63.5l.1 .2M252.7 68.2l-.2-.1a.24 .24 0 0 0 0 .4 .24 .24 0 0 0 .3 0v-.1M252.7 61.8l-.2-.1a.24 .24 0 0 0 0 .3 .24 .24 0 0 0 .3 .1v-.1M252.7 68.2l.1 .2M252.7 61.8l.1 .2"/>
</g>
<path d="M192.5 75.9h79.3" fill="none" stroke="#000" stroke-width=".2"/>
<path d="M194.6 81.5h75.1v3h-75.1z" fill-rule="evenodd" fill="#ededed"/>
<g fill="none" stroke="#000" stroke-width=".2">
<path d="M194.6 81.5h75.1v74.1h-75.1zM194.6 87.5h75.1M194.6 90.4h75.1M194.6 93.4h75.1M194.6 96.4h75.1M194.6 99.3h75.1M194.6 102.3h75.1M194.6 105.2h75.1M194.6 108.2h75.1M194.6 111.2h75.1M194.6 114.1h75.1M194.6 117.1h75.1"/>
<path d="M194.6 120.1h75.1M194.6 123h75.1M194.6 126h75.1M194.6 129h75.1M194.6 131.9h75.1M194.6 134.9h75.1M194.6 137.8h75.1M194.6 140.8h75.1M194.6 143.8h75.1M194.6 146.7h75.1M194.6 149.7h75.1M194.6 152.7h75.1"/>
<path d="M194.6 155.6h75.1"/>
</g>
<g font-size="3.5" fill="#bf1a1a">
<text x="220.5" y="175.5">P4</text>
<text x="220.5" y="188.2">1</text>
</g>
<text font-size="3.5" x="135.5" y="181.9">BACK STIFFENER PLATE</text>
<text font-size="2.8" x="194.5" y="200.9">A</text>
<text font-size="2.6" x="135.5" y="175.5">LIFETRAC v25 - OPEN SOURCE ECOLOGY</text>
<g font-size="2.5">
<text x="194.6" y="80.1">HOLE TABLE</text>
<text x="9.4" y="173.7">NOTES - UNLESS OTHERWISE SPECIFIED</text>
<text x="135.5" y="200.9">1:8</text>
<text x="149.2" y="200.9">mm [in]</text>
<text x="179.4" y="200.9">1 OF 1</text>
<text x="204.1" y="200.9">2026-09-25</text>
</g>
<text font-size="2.4" x="135.5" y="188.2">PL 1/4 [6.35] ASTM A36</text>
<g font-size="2.3">
<text x="210" y="11.1">ISOMETRIC VIEW (REF, NOT TO SCALE)</text>
<text x="103" y="39.9">TOP</text>
<text x="35.4" y="43" transform="rotate(-90 35.4 43)">6.4 [.250] THK</text>
<text x="35.4" y="98.5" transform="rotate(-90 35.4 98.5)">650 [25.591]</text>
<text x="98.4" y="137.9">1020 [40.157]</text>
<text x="101.4" y="143">FRONT</text>
<text x="227.4" y="200.9">e035d508 | A (LETTER)</text>
</g>
<g font-size="2.2">
<text x="135.5" y="194.6">CNC PLASMA CUT</text>
<text x="220.5" y="194.6">1020 x 650</text>
<text x="250.7" y="194.6">32.97 kg</text>
</g>
<g font-size="2.1">
<text x="9.4" y="11.1">SCALE 1:8 - VIEWS IN THIRD-ANGLE PROJECTION</text>
<text x="195.4" y="83.7">TAG</text>
<text x="202.9" y="83.7">VIEW</text>
<text x="211.9" y="83.7">X</text>
<text x="227.6" y="83.7">Y</text>
<text x="243.4" y="83.7">SIZE</text>
<text x="195.4" y="86.7">A1</text>
<text x="195.4" y="89.6">A2</text>
<text x="202.9" y="86.7">FRONT</text>
<text x="202.9" y="89.6">FRONT</text>
<text x="211.9" y="86.7">30.5 [1.200]</text>
<text x="211.9" y="89.6">30.5 [1.200]</text>
<text x="227.6" y="86.7">130 [5.118]</text>
<text x="227.6" y="89.6">260 [10.236]</text>
<text x="243.4" y="86.7">Ø9.5 [.375] THRU</text>
<text x="243.4" y="89.6">Ø9.5 [.375] THRU</text>
<text x="195.4" y="92.6">A3</text>
<text x="195.4" y="95.5">A4</text>
<text x="202.9" y="92.6">FRONT</text>
<text x="202.9" y="95.5">FRONT</text>
<text x="211.9" y="92.6">30.5 [1.200]</text>
<text x="211.9" y="95.5">30.5 [1.200]</text>
<text x="227.6" y="92.6">390 [15.354]</text>
<text x="227.6" y="95.5">520 [20.472]</text>
<text x="243.4" y="92.6">Ø9.5 [.375] THRU</text>
<text x="243.4" y="95.5">Ø9.5 [.375] THRU</text>
<text x="195.4" y="98.5">A5</text>
<text x="195.4" y="101.5">A6</text>
<text x="202.9" y="98.5">FRONT</text>
<text x="202.9" y="101.5">FRONT</text>
<text x="211.9" y="98.5">89.5 [3.524]</text>
<text x="211.9" y="101.5">89.5 [3.524]</text>
<text x="227.6" y="98.5">65 [2.559]</text>
<text x="227.6" y="101.5">195 [7.677]</text>
<text x="243.4" y="98.5">Ø9.5 [.375] THRU</text>
<text x="243.4" y="101.5">Ø9.5 [.375] THRU</text>
<text x="195.4" y="104.4">A7</text>
<text x="195.4" y="107.4">A8</text>
<text x="202.9" y="104.4">FRONT</text>
<text x="202.9" y="107.4">FRONT</text>
<text x="211.9" y="104.4">89.5 [3.524]</text>
<text x="211.9" y="107.4">89.5 [3.524]</text>
<text x="227.6" y="104.4">325 [12.795]</text>
<text x="227.6" y="107.4">455 [17.913]</text>
<text x="243.4" y="104.4">Ø9.5 [.375] THRU</text>
<text x="243.4" y="107.4">Ø9.5 [.375] THRU</text>
<text x="195.4" y="110.4">A9</text>
<text x="195.4" y="113.3">A10</text>
<text x="202.9" y="110.4">FRONT</text>
<text x="202.9" y="113.3">FRONT</text>
<text x="211.9" y="110.4">163.2 [6.424]</text>
<text x="211.9" y="113.3">163.2 [6.424]</text>
<text x="227.6" y="110.4">130 [5.118]</text>
<text x="227.6" y="113.3">260 [10.236]</text>
<text x="243.4" y="110.4">Ø9.5 [.375] THRU</text>
<text x="243.4" y="113.3">Ø9.5 [.375] THRU</text>
<text x="195.4" y="116.3">A11</text>
<text x="195.4" y="119.3">A12</text>
<text x="202.9" y="116.3">FRONT</text>
<text x="202.9" y="119.3">FRONT</text>
<text x="211.9" y="116.3">163.2 [6.424]</text>
<text x="211.9" y="119.3">163.2 [6.424]</text>
<text x="227.6" y="116.3">390 [15.354]</text>
<text x="227.6" y="119.3">520 [20.472]</text>
<text x="243.4" y="116.3">Ø9.5 [.375] THRU</text>
<text x="243.4" y="119.3">Ø9.5 [.375] THRU</text>
<text x="195.4" y="122.2">A13</text>
<text x="195.4" y="125.2">A14</text>
<text x="202.9" y="122.2">FRONT</text>
<text x="202.9" y="125.2">FRONT</text>
<text x="211.9" y="122.2">856.8 [33.733]</text>
<text x="211.9" y="125.2">856.8 [33.733]</text>
<text x="227.6" y="122.2">65 [2.559]</text>
<text x="227.6" y="125.2">195 [7.677]</text>
<text x="243.4" y="122.2">Ø9.5 [.375] THRU</text>
<text x="243.4" y="125.2">Ø9.5 [.375] THRU</text>
<text x="195.4" y="128.1">A15</text>
<text x="195.4" y="131.1">A16</text>
<text x="202.9" y="128.1">FRONT</text>
<text x="202.9" y="131.1">FRONT</text>
<text x="211.9" y="128.1">856.8 [33.733]</text>
<text x="211.9" y="131.1">856.8 [33.733]</text>
<text x="227.6" y="128.1">325 [12.795]</text>
<text x="227.6" y="131.1">455 [17.913]</text>
<text x="243.4" y="128.1">Ø9.5 [.375] THRU</text>
<text x="243.4" y="131.1">Ø9.5 [.375] THRU</text>
<text x="195.4" y="134.1">A17</text>
<text x="195.4" y="137">A18</text>
<text x="202.9" y="134.1">FRONT</text>
<text x="202.9" y="137">FRONT</text>
<text x="211.9" y="134.1">930.5 [36.633]</text>
<text x="211.9" y="137">930.5 [36.633]</text>
<text x="227.6" y="134.1">130 [5.118]</text>
<text x="227.6" y="137">260 [10.236]</text>
<text x="243.4" y="134.1">Ø9.5 [.375] THRU</text>
<text x="243.4" y="137">Ø9.5 [.375] THRU</text>
<text x="195.4" y="140">A19</text>
<text x="195.4" y="143">A20</text>
<text x="202.9" y="140">FRONT</text>
<text x="202.9" y="143">FRONT</text>
<text x="211.9" y="140">930.5 [36.633]</text>
<text x="211.9" y="143">930.5 [36.633]</text>
<text x="227.6" y="140">390 [15.354]</text>
<text x="227.6" y="143">520 [20.472]</text>
<text x="243.4" y="140">Ø9.5 [.375] THRU</text>
<text x="243.4" y="143">Ø9.5 [.375] THRU</text>
<text x="195.4" y="145.9">A21</text>
<text x="195.4" y="148.9">A22</text>
<text x="202.9" y="145.9">FRONT</text>
<text x="202.9" y="148.9">FRONT</text>
<text x="211.9" y="145.9">989.5 [38.957]</text>
<text x="211.9" y="148.9">989.5 [38.957]</text>
<text x="227.6" y="145.9">65 [2.559]</text>
<text x="227.6" y="148.9">195 [7.677]</text>
<text x="243.4" y="145.9">Ø9.5 [.375] THRU</text>
<text x="243.4" y="148.9">Ø9.5 [.375] THRU</text>
<text x="195.4" y="151.8">A23</text>
<text x="195.4" y="154.8">A24</text>
<text x="202.9" y="151.8">FRONT</text>
<text x="202.9" y="154.8">FRONT</text>
<text x="211.9" y="151.8">989.5 [38.957]</text>
<text x="211.9" y="154.8">989.5 [38.957]</text>
<text x="227.6" y="151.8">325 [12.795]</text>
<text x="227.6" y="154.8">455 [17.913]</text>
<text x="243.4" y="151.8">Ø9.5 [.375] THRU</text>
<text x="243.4" y="154.8">Ø9.5 [.375] THRU</text>
</g>
<g font-size="2">
<text x="9.7" y="176.9">1. DIMENSIONS IN MILLIMETRES [INCHES]. DO NOT SCALE DRAWING.</text>
<text x="9.7" y="179.5">2. GENERATED FROM THE OPENSCAD MODEL. IF THIS SHEET AND THE MODEL DISAGREE, THE MODEL GOVERNS. THE</text>
<text x="9.7" y="182.1">GEOMETRY ID IDENTIFIES THE MODEL VERSION.</text>
<text x="9.7" y="184.7">3. CUT THE PROFILE FROM generated/dxf/P4_back-stiffener-plate.dxf AT 1:1. THIS SHEET IS FOR INSPECTION AND HOLE</text>
<text x="9.7" y="189.9">4. TOLERANCES: PROFILE AND HOLE POSITION ±0.8 [±.03]; HOLE Ø +0.5/-0 [+.02/-0].</text>
<text x="11.4" y="187.3">CHECKING.</text>
<text x="9.7" y="192.5">5. HOLES MARKED DRILL* ARE SMALLER THAN THE PLATE THICKNESS: PLASMA-MARK THE CENTRE ONLY, THEN DRILL</text>
<text x="9.7" y="195.2">TO SIZE.</text>
<text x="9.7" y="197.8">6. EDGES SQUARE UNLESS NOTED. BREAK SHARP EDGES. MARK THE PART NUMBER ON EACH PIECE.</text>
<text x="176.6" y="194.6">REMOVE DROSS, DEBURR; PRIME + PAINT</text>
<text x="9.7" y="200.4">7. CHECK BEFORE MAKING: IN THE MODEL THIS PLATE PASSES THROUGH BOTH INNER SIDE PANELS (NO SLOT OR</text>
<text x="9.7" y="203">NOTCH). CONFIRM THE FIT BEFORE CUTTING.</text>
<text x="135.5" y="207.3">openscad/lifetrac_v25.scad : back_stiffener_plate(only=&quot;plate&quot;)</text>
<text x="234.3" y="207.3">Base frame, rear</text>
</g>
<g font-size="1.8" fill="#bf1a1a">
<text x="46.2" y="67">A4</text>
<text x="62.8" y="67">A12</text>
<text x="158.7" y="67">A20</text>
<text x="53.6" y="75.1">A8</text>
<text x="149.5" y="75.1">A16</text>
<text x="166.1" y="75.1">A24</text>
<text x="46.2" y="83.2">A3</text>
<text x="62.8" y="83.2">A11</text>
<text x="158.7" y="83.2">A19</text>
<text x="53.6" y="91.3">A7</text>
<text x="149.5" y="91.3">A15</text>
<text x="166.1" y="91.3">A23</text>
<text x="46.2" y="99.5">A2</text>
<text x="62.8" y="99.5">A10</text>
<text x="158.7" y="99.5">A18</text>
<text x="53.6" y="107.6">A6</text>
<text x="149.5" y="107.6">A14</text>
<text x="166.1" y="107.6">A22</text>
<text x="46.2" y="115.7">A1</text>
<text x="62.8" y="115.7">A9</text>
<text x="158.7" y="115.7">A17</text>
<text x="53.6" y="123.8">A5</text>
<text x="149.5" y="123.8">A13</text>
<text x="166.1" y="123.8">A21</text>
</g>
<text font-size="1.8" x="225.6" y="80.1">X, Y FROM LOWER-LEFT CORNER OF EACH VIEW</text>
<g font-size="1.7" fill="#595959">
<text x="135.3" y="172.3">PROJECT</text>
<text x="220.4" y="172.3">PART NO.</text>
<text x="135.3" y="178.6">TITLE</text>
<text x="135.3" y="185">MATERIAL / STOCK</text>
<text x="220.4" y="185">QTY PER MACHINE (COUNTED IN MODEL)</text>
<text x="135.3" y="191.3">PROCESS</text>
<text x="176.5" y="191.3">FINISH</text>
<text x="220.4" y="191.3">BLANK SIZE</text>
<text x="250.5" y="191.3">MASS (CALC)</text>
<text x="135.3" y="197.7">SCALE</text>
<text x="149" y="197.7">UNITS</text>
<text x="164.1" y="197.7">3RD ANGLE</text>
<text x="179.2" y="197.7">SHEET</text>
<text x="194.3" y="197.7">REV</text>
<text x="203.9" y="197.7">REV DATE</text>
<text x="227.2" y="197.7">GEOMETRY ID | SHEET SIZE</text>
<text x="135.3" y="204">SOURCE (OPENSCAD)</text>
<text x="234.1" y="204">USED IN</text>
</g>
</svg>
